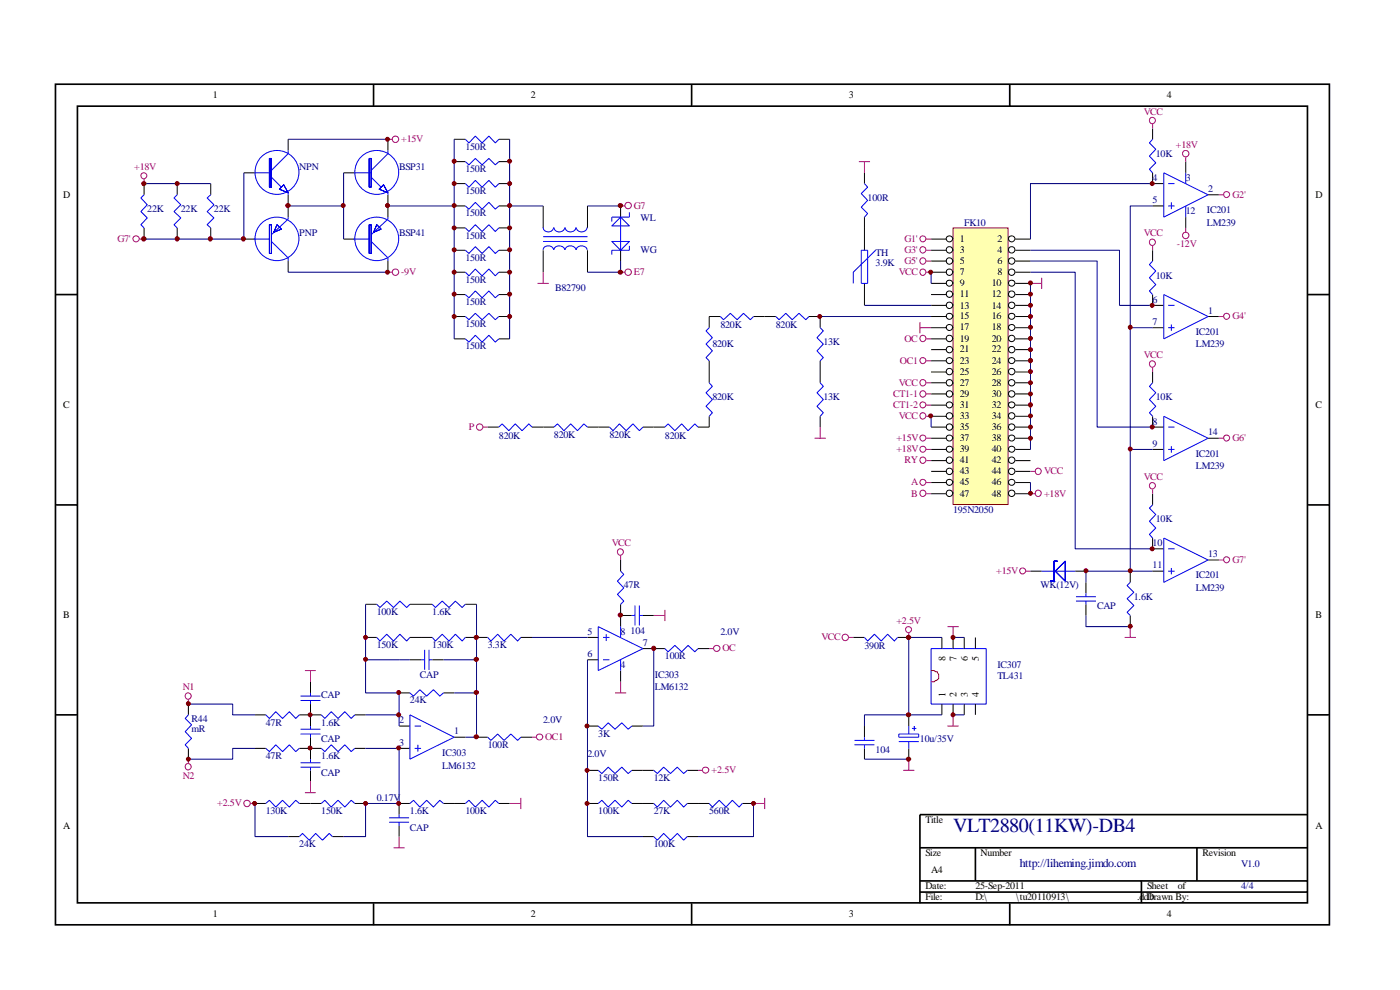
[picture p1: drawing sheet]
<svg xmlns="http://www.w3.org/2000/svg" width="297mm" height="210mm" viewBox="0 0 297 210" stroke-linecap="round" stroke-linejoin="round" font-family="sans-serif">
<g fill="none" stroke="#000" stroke-width=".35">
<path d="M11.8 17.9h270.2v178.3h-270.2zM79.2 17.9v4.6M146.7 17.9v4.6M214.2 17.9v4.6M16.4 22.5h261v169h-261zM11.8 62.5h4.6M277.5 62.5h4.6M11.8 107.1h4.6M277.5 107.1h4.6M11.8 151.6h4.6M277.5 151.6h4.6M195.2 179.8h82.3"/>
<path d="M206.9 179.8v7.1M253.9 179.8v7.1M277.5 172.8h-82.3v18.8M79.2 191.6v4.7M146.7 191.6v4.7M195.2 186.9h82.3M195.2 189.2h82.3M214.2 191.6v4.7M242.1 186.9v4.7"/>
</g>
<g fill="none" stroke="#000" stroke-width=".21">
<path d="M30.6 38.9v2.4M37.6 38.9v2.4M44.7 38.9v2.4M51.7 36.7h2.4M61.1 29.5v2.4M72.9 36.7h2.4M82.3 29.5v2.4M96.4 29.5h2.3M96.4 34.3h2.3M96.4 38.9h2.3M105.8 29.5h2.3M105.8 34.3h2.3"/>
<path d="M105.8 38.9h2.3M30.6 48.3v2.4M37.6 48.3v2.4M44.7 48.3v2.4M51.7 50.7h2.4M61.1 41.3v4.8M61.1 55.4v2.3M72.9 50.7h2.4M82.3 41.3v4.8M82.3 55.4v2.3M96.4 43.7h2.3M96.4 48.3h2.3"/>
<path d="M96.4 53.1h2.3M96.4 57.7h2.3M105.8 43.7h2.3M105.8 48.3h2.3M105.8 53.1h2.3M105.8 57.7h2.3M115.2 43.7v4.6M115.2 53.1v4.6M124.6 43.7v4.6M124.6 53.1v4.6M131.7 43.7v2.4M131.7 53.1v2.3"/>
<path d="M96.4 62.5h2.3M96.4 67.1h2.3M96.4 71.9h2.3M105.8 62.5h2.3M105.8 67.1h2.3M105.8 71.9h2.3"/>
</g>
<g fill="none" stroke="#00f" stroke-width=".21">
<path d="M54.1 36.7h3.5M57.6 37.6l2.1 2.1M61.1 31.9v.7l-3.5 3.6M75.3 36.7h3.4M78.7 37.6l2.2 2.1M82.3 31.9v.7l-3.6 3.6M98.7 29.5l.8 .8 1.3-1.4 1.5 1.4 1.4-1.4 1.4 1.4 .7-.8M98.7 34.3l.8 .7 1.3-1.4 1.5 1.4 1.4-1.4 1.4 1.4 .7-.7M98.7 38.9l.8 .8 1.3-1.4 1.5 1.4 1.4-1.4 1.4 1.4 .7-.8M30.6 41.3l-.7 .7 1.3 1.4-1.3 1.5 1.3 1.3-1.3 1.5 .7 .6M37.6 41.3l-.7 .7 1.5 1.4-1.5 1.5 1.5 1.3-1.5 1.5 .7 .6M44.7 41.3l-.8 .7 1.5 1.4-1.5 1.5 1.5 1.3-1.5 1.5 .8 .6"/>
<path d="M53.8 50.7h3.3M57.6 51.2l3.5 3.5v.7M61.1 46.1v.4l-3.5 3.3M61.1 40.9v.4M75 50.7h3.3M78.7 51.2l3.6 3.5v.7M82.3 46.1v.4l-3.6 3.3M82.3 40.9v.4M98.7 43.7l.8 .7 1.3-1.5 1.5 1.5 1.4-1.5 1.4 1.5 .7-.7M98.7 48.3l.8 .8 1.3-1.4 1.5 1.4 1.4-1.4 1.4 1.4 .7-.8M98.7 53.1l.8 .7 1.3-1.5 1.5 1.5 1.4-1.5 1.4 1.5 .7-.7M98.7 57.7l.8 .8 1.3-1.4 1.5 1.4 1.4-1.4 1.4 1.4 .7-.8"/>
<path d="M115.2 53a1.14 1.14 0 0 1 1.1-.8 1.14 1.14 0 0 1 1.1 .8M115.2 48.3a1.11 1.11 0 0 0 1.1 .9 1.11 1.11 0 0 0 1.1-.9M115.2 50.2h9.4M115.2 51.2h9.4M117.5 53a1.19 1.19 0 0 1 1.2-.8 1.19 1.19 0 0 1 1.1 .8M117.5 48.3a1.17 1.17 0 0 0 1.2 .9 1.17 1.17 0 0 0 1.1-.9M119.9 53a1.19 1.19 0 0 1 1.1-.8 1.19 1.19 0 0 1 1.2 .8M119.9 48.3a1.17 1.17 0 0 0 1.1 .9 1.17 1.17 0 0 0 1.2-.9M122.3 53a1.19 1.19 0 0 1 1.1-.8 1.19 1.19 0 0 1 1.1 .8M122.3 48.3a1.17 1.17 0 0 0 1.1 .9 1.17 1.17 0 0 0 1.1-.9M129.8 47.9l1.9-1.8 1.8 1.8zM129.8 51.2h3.7l-1.8 1.9z"/>
<path d="M131.7 46.1v7M133.5 45v1.1h-3.7v.9M133.5 52.2v.9h-3.7v.9M98.7 62.5l.8 .7 1.3-1.5 1.5 1.5 1.4-1.5 1.4 1.5 .7-.7M98.7 67.1l.8 .7 1.3-1.3 1.5 1.3 1.4-1.3 1.4 1.3 .7-.7M98.7 71.9l.8 .7 1.3-1.5 1.5 1.5 1.4-1.5 1.4 1.5 .7-.7"/>
<circle cx="58.7" cy="36.6" r="4.7"/>
<circle cx="79.9" cy="36.6" r="4.7"/>
<circle cx="58.8" cy="50.7" r="4.6"/>
<circle cx="79.9" cy="50.7" r="4.6"/>
</g>
<path d="M57.1 33.6v6.1h.5v-6.1zM57.1 33.6v6.1h.5v-6.1z" fill="#00f" stroke="#00f" stroke-width=".21"/>
<g fill="#00f" stroke="#00f" stroke-width=".21">
<path d="M60.2 39.2l-.9 .9 1.8 .8zM60.2 39.2l-.9 .9 1.8 .8z" fill-rule="evenodd"/>
<path d="M78.3 33.6v6.1h.4v-6.1zM78.3 33.6v6.1h.4v-6.1z" fill-rule="evenodd"/>
<path d="M81.4 39.2l-1 .9 1.9 .8zM81.4 39.2l-1 .9 1.9 .8z" fill-rule="evenodd"/>
<path d="M57.1 47.7v6.1h.5v-6.1zM57.1 47.7v6.1h.5v-6.1z" fill-rule="evenodd"/>
<path d="M58.8 47.7l.9 .9-1.6 .7zM58.8 47.7l.9 .9-1.6 .7z" fill-rule="evenodd"/>
<path d="M78.3 47.7v6.1h.4v-6.1zM78.3 47.7v6.1h.4v-6.1z" fill-rule="evenodd"/>
<path d="M79.9 47.7l1 .9-1.7 .7zM79.9 47.7l1 .9-1.7 .7z" fill-rule="evenodd"/>
</g>
<path d="M30.6 38.9h14.1M51.7 36.7v14h-21.1M61.1 29.5h21.2M72.9 36.7v14M96.4 29.5v42.4M108.1 29.5v42.4M61.1 43.7h11.8M61.1 57.7h21.2M82.3 43.7h14.1M108.1 43.7h7.1M124.6 43.7h7.1M131.7 55.4v2.3h-7.1" fill="none" stroke="#000080" stroke-width=".21"/>
<g fill="none" stroke="#a1006a" stroke-width=".21">
<path d="M30.6 38v.9M82.3 29.5h.9M29.6 50.7h1M82.3 57.7h.9M115.2 57.7v2.4M131.7 43.7h.9M131.7 57.7h.9M114 60.1h2.4"/>
<circle cx="30.5" cy="37.3" r=".64"/>
<circle cx="83.9" cy="29.5" r=".68"/>
<circle cx="28.9" cy="50.7" r=".66"/>
<circle cx="83.9" cy="57.7" r=".68"/>
<circle cx="133.3" cy="43.6" r=".68"/>
<circle cx="133.3" cy="57.7" r=".68"/>
</g>
<g fill="#800000" stroke="#800000" stroke-width=".21">
<circle cx="61.1" cy="43.6" r=".45"/>
<circle cx="82.2" cy="43.6" r=".42"/>
<circle cx="51.6" cy="50.7" r=".45"/>
<circle cx="108.1" cy="34.2" r=".42"/>
<circle cx="96.4" cy="34.2" r=".42"/>
<circle cx="108.1" cy="38.9" r=".42"/>
<circle cx="96.4" cy="38.9" r=".42"/>
<circle cx="108.1" cy="43.6" r=".42"/>
<circle cx="96.4" cy="43.6" r=".42"/>
<circle cx="108.1" cy="48.3" r=".42"/>
<circle cx="96.4" cy="48.3" r=".42"/>
<circle cx="108.1" cy="53" r=".42"/>
<circle cx="96.4" cy="53" r=".42"/>
<circle cx="108.1" cy="57.7" r=".42"/>
<circle cx="96.4" cy="57.7" r=".42"/>
<circle cx="108.1" cy="62.4" r=".42"/>
<circle cx="96.4" cy="62.4" r=".42"/>
<circle cx="108.1" cy="67.1" r=".42"/>
<circle cx="96.4" cy="67.1" r=".42"/>
<circle cx="72.8" cy="43.6" r=".42"/>
<circle cx="44.6" cy="50.7" r=".45"/>
<circle cx="37.6" cy="50.7" r=".45"/>
<circle cx="37.6" cy="38.9" r=".42"/>
<circle cx="30.5" cy="38.9" r=".45"/>
<circle cx="30.5" cy="50.7" r=".48"/>
<circle cx="131.6" cy="57.7" r=".45"/>
</g>
<path d="M202.3 48.4h11.5v58.5h-11.5z" fill="#ffffb0"/>
<path d="M202.2 48.3h11.7v58.7h-11.7z" fill="none" stroke="#800000" stroke-width=".21"/>
<g fill="none" stroke="#000" stroke-width=".21">
<path d="M183.4 36.7v2.2M244.5 36.7v2.2h2.4M244.5 27.3v2.2M251.5 34.3v2.4M183.4 46.1v7M197.5 50.7h3.2M197.5 53.1h3.2M197.5 55.4h3.2M197.5 57.7h3.2M215.4 50.7h3.2M215.4 53.1h3.2M215.4 55.4h3.2"/>
<path d="M215.4 57.7h3.2M244.5 43.7h2.4M244.5 53.1v2.3M251.5 46.1v2.2M256.3 41.3h2.3M150.5 76.5v4.7M152.8 67.1h-2.3v2.4M159.9 67.1h4.7M171.6 67.1h2.4v2.4M174 76.5v4.7M183.4 60.1v4.7M197.5 60.1h3.2"/>
<path d="M197.5 62.5h3.2M197.5 64.8h3.2M197.5 67.1h3.2M197.5 69.5h3.2M197.5 71.9h3.2M197.5 74.2h3.2M197.5 76.5h3.2M197.5 78.9h3.2M215.4 60.1h3.2M215.4 62.5h3.2M215.4 64.8h3.2M215.4 67.1h3.2"/>
<path d="M215.4 69.5h3.2M215.4 71.9h3.2M215.4 74.2h3.2M215.4 76.5h3.2M215.4 78.9h3.2M244.5 62.5v2.3h2.4M244.5 69.5h2.4M244.5 78.9v2.3M256.3 67.1h2.3M103.5 90.6h2.3M112.9 90.6h4.6M124.6 90.6h4.7"/>
<path d="M136.4 90.6h4.7M150.5 88.3v2.3h-2.4M174 88.3v2.3M197.5 81.2h3.2M197.5 83.6h3.2M197.5 85.9h3.2M197.5 88.3h3.2M197.5 90.6h3.2M197.5 93h3.2M197.5 95.3h3.2M197.5 97.7h3.2M197.5 100h3.2"/>
<path d="M215.4 81.2h3.2M215.4 83.6h3.2M215.4 85.9h3.2M215.4 88.3h3.2M215.4 90.6h3.2M215.4 93h3.2M215.4 95.3h3.2M215.4 97.7h3.2M215.4 100h3.2M244.5 88.3v2.3h2.4M244.5 95.3h2.4M256.3 93h2.3"/>
<path d="M131.7 118.8v2.4M197.5 102.4h3.2M197.5 104.7h3.2M215.4 102.4h3.2M215.4 104.7h3.2M244.5 104.7v2.4M244.5 114.1v2.3h2.4M256.3 118.8h2.3M77.6 135.2h2.3M77.6 128.2h2.3M87 135.2h4.7M87 140h2.3"/>
<path d="M87 128.2h4.7M91.7 140h2.4M98.7 135.2h4.8M98.7 128.2h2.4M110.5 135.2h2.4M124.6 135.2h2.3M124.6 140h2.3M131.7 128.2v4.7M131.7 130.6h2.3M136.4 137.6h4.7M136.4 130.6h2.3M148.1 137.6h2.4"/>
<path d="M181 135.2h2.4M190.4 135.2h2.4M199.8 135.2v2.4M202.2 135.2v2.4M204.6 135.2v2.4M206.9 135.2v2.4M218.6 121.2h2.4M228.1 121.2h2.3M230.4 123.5v2.3M230.4 128.2v2.4M239.8 121.2v2.3M239.8 130.6v2.3"/>
<path d="M244.5 121.2h2.4M40 149.4v2.2M40 158.7v2.3M54.1 158.7h2.3M54.1 151.6h2.3M63.5 158.7h4.7M63.5 151.6h4.7M65.9 144.6v2.4M65.9 149.4v4.6M65.9 156.4v4.6M75.3 158.7h2.3M75.3 151.6h2.3"/>
<path d="M84.7 154h2.3M84.7 158.7h2.3M84.7 147h2.3M94.1 147h2.3M96.4 156.4h2.3M101.1 156.4h2.4M110.5 156.4h2.4M124.6 154h2.3M131.7 142.2v2.4M134 154h2.4M183.4 154v2.4M183.4 158.7v2.3"/>
<path d="M192.8 151.6v2.4M192.8 158.7v2.3M199.8 149.4v2.2M202.2 149.4v2.2M204.6 149.4v2.2M206.9 149.4v2.2M54.1 170.4h2.3M61.1 177.5h2.4M63.5 170.4h4.7M65.9 163.4v2.4M70.5 177.5h2.4M75.3 170.4h2.3"/>
<path d="M84.7 175.2v2.3M87 170.4h-2.3v2.4M94.1 170.4h4.6M105.8 170.4h2.3M124.6 163.4h2.3M124.6 170.4h2.3M134 163.4h4.7M134 170.4h4.7M136.4 177.5h2.3M145.8 163.4h2.3M145.8 170.4h4.7M145.8 177.5h2.3"/>
<path d="M157.5 170.4h2.4"/>
<circle cx="201.4" cy="57.7" r=".68"/>
<circle cx="201.4" cy="55.4" r=".68"/>
<circle cx="201.4" cy="53" r=".68"/>
<circle cx="201.4" cy="50.7" r=".66"/>
<circle cx="214.6" cy="55.4" r=".68"/>
<circle cx="214.6" cy="57.7" r=".68"/>
<circle cx="214.6" cy="53" r=".68"/>
<circle cx="214.6" cy="50.7" r=".66"/>
<circle cx="201.4" cy="62.4" r=".68"/>
<circle cx="201.4" cy="78.8" r=".68"/>
<circle cx="201.4" cy="64.8" r=".68"/>
<circle cx="201.4" cy="71.8" r=".68"/>
<circle cx="201.4" cy="74.2" r=".68"/>
<circle cx="201.4" cy="69.5" r=".66"/>
<circle cx="201.4" cy="67.1" r=".66"/>
<circle cx="201.4" cy="60.1" r=".66"/>
<circle cx="201.4" cy="76.5" r=".66"/>
<circle cx="214.6" cy="78.8" r=".68"/>
<circle cx="214.6" cy="62.4" r=".68"/>
<circle cx="214.6" cy="64.8" r=".68"/>
<circle cx="214.6" cy="71.8" r=".68"/>
<circle cx="214.6" cy="74.2" r=".68"/>
<circle cx="214.6" cy="67.1" r=".66"/>
<circle cx="214.6" cy="69.5" r=".66"/>
<circle cx="214.6" cy="60.1" r=".66"/>
<circle cx="214.6" cy="76.5" r=".66"/>
<circle cx="201.4" cy="100" r=".68"/>
<circle cx="201.4" cy="81.2" r=".68"/>
<circle cx="201.4" cy="83.6" r=".68"/>
<circle cx="201.4" cy="88.2" r=".68"/>
<circle cx="201.4" cy="90.6" r=".68"/>
<circle cx="201.4" cy="97.6" r=".68"/>
<circle cx="201.4" cy="85.9" r=".66"/>
<circle cx="201.4" cy="95.3" r=".66"/>
<circle cx="201.4" cy="92.9" r=".66"/>
<circle cx="214.6" cy="100" r=".68"/>
<circle cx="214.6" cy="83.6" r=".68"/>
<circle cx="214.6" cy="81.2" r=".68"/>
<circle cx="214.6" cy="88.2" r=".68"/>
<circle cx="214.6" cy="90.6" r=".68"/>
<circle cx="214.6" cy="97.6" r=".68"/>
<circle cx="214.6" cy="85.9" r=".66"/>
<circle cx="214.6" cy="95.3" r=".66"/>
<circle cx="214.6" cy="92.9" r=".66"/>
<circle cx="201.4" cy="104.6" r=".68"/>
<circle cx="201.4" cy="102.3" r=".66"/>
<circle cx="214.6" cy="104.6" r=".68"/>
<circle cx="214.6" cy="102.3" r=".66"/>
</g>
<g fill="none" stroke="#00f" stroke-width=".21">
<path d="M183.4 38.9l.7 .8-1.4 1.4 1.4 1.4-1.4 1.4 1.4 1.4-.7 .8M244.5 29.5l-.7 .8 1.4 1.4-1.4 1.4 1.4 1.4-1.4 1.4 .7 .8M246.9 36.7l9.4 4.6-9.4 4.8zM247.8 38.9h1.4M251.5 36.7v2.2M182.7 53.1h1.4v7h-1.4zM185.8 53.1l-4.8 4.6v2.4M244.5 55.4l-.7 .7 1.4 1.4-1.4 1.4 1.4 1.5-1.4 1.3 .7 .8M247.8 43.7h1.4M248.5 42.9v1.5M251.5 43.7v2.4M150.5 69.5l-.7 .7 1.3 1.4-1.3 1.4 1.3 1.4-1.3 1.5 .7 .6"/>
<path d="M152.8 67.1l.7 .7 1.4-1.3 1.5 1.3 1.3-1.3 1.5 1.3 .7-.7M164.6 67.1l.7 .7 1.4-1.3 1.4 1.3 1.4-1.3 1.4 1.3 .7-.7M174 69.5l.7 .7-1.4 1.4 1.4 1.4-1.4 1.4 1.4 1.5-.7 .6M246.9 62.5l9.4 4.6-9.4 4.8zM247.8 64.8h1.4M247.8 69.5h1.4M248.5 68.8v1.4M105.8 90.6l.7-.7 1.4 1.5 1.4-1.5 1.4 1.5 1.5-1.5 .7 .7M117.5 90.6l.8-.7 1.3 1.5 1.5-1.5 1.4 1.5 1.4-1.5 .7 .7M129.3 90.6l.7 .8 1.4-1.5 1.4 1.5 1.5-1.5 1.3 1.5 .8-.8M141.1 90.6l.6-.7 1.5 1.5 1.4-1.5 1.4 1.5 1.4-1.5 .7 .7M150.5 81.2l.6 .8-1.3 1.3 1.3 1.5-1.3 1.4 1.3 1.3-.6 .8"/>
<path d="M174 81.2l.7 .8-1.4 1.3 1.4 1.5-1.4 1.4 1.4 1.3-.7 .8M244.5 81.2l-.7 .8 1.4 1.3-1.4 1.5 1.4 1.4-1.4 1.3 .7 .8M246.9 88.3l9.4 4.7-9.4 4.7zM247.8 90.6h1.4M247.8 95.3h1.4M248.5 94.7v1.3M244.5 107.1l-.7 .7 1.4 1.3-1.4 1.5 1.4 1.4-1.4 1.4 .7 .7M246.9 114.1l9.4 4.7-9.4 4.7zM247.8 116.4h1.4M79.9 135.2l.7 .8 1.4-1.5 1.5 1.5 1.3-1.5 1.5 1.5 .7-.8M79.9 128.2l.7 .7 1.4-1.4 1.5 1.4 1.3-1.4 1.5 1.4 .7-.7M89.3 140h.8"/>
<path d="M90.1 137.8v4.3M91 140h.7M91 137.8v4.3M91.7 135.2l.7 .8 1.4-1.5 1.4 1.5 1.4-1.5 1.4 1.5 .7-.8M91.7 128.2l.7 .7 1.4-1.4 1.4 1.4 1.4-1.4 1.4 1.4 .7-.7M103.5 135.2l.6 .8 1.5-1.5 1.3 1.5 1.5-1.5 1.4 1.5 .7-.8M126.9 132.9l9.5 4.7-9.5 4.6zM127.9 140h1.4M127.9 135.2h1.4M128.6 134.5v1.5M131.7 121.2l.6 .6-1.3 1.5 1.3 1.4-1.3 1.4 1.3 1.4-.6 .7M131.7 132.9v2.3"/>
<path d="M131.7 140v2.2M134 130.6h.7M134.7 128.4v4.3M135.6 130.6h.8M135.6 128.4v4.3M141.1 137.6l.6 .7 1.5-1.4 1.4 1.4 1.4-1.4 1.4 1.4 .7-.7M183.4 135.2l.7 .8 1.4-1.5 1.4 1.5 1.4-1.5 1.4 1.5 .7-.8M197.5 137.6h11.7v11.8h-11.7zM221 121.2h7.1M228.3 126.6h4.2M228.3 127.5h4.2M230.4 125.8v.8"/>
<path d="M230.4 127.5v.7M239.8 123.5l-.7 .7 1.4 1.4-1.4 1.4 1.4 1.4-1.4 1.5 .7 .7M247.8 121.2h1.4M248.5 120.5v1.3M40 151.6l-.7 .8 1.3 1.4-1.3 1.4 1.3 1.4-1.3 1.4 .7 .7M56.4 151.6l.7 .8 1.4-1.4 1.4 1.4 1.5-1.4 1.3 1.4 .8-.8M56.4 158.7l.7 .7 1.4-1.4 1.4 1.4 1.5-1.4 1.3 1.4 .8-.7M63.8 155.7h4.2M63.8 154.7h4.2M63.8 147.7h4.2M63.8 148.6h4.2M65.9 147v.7"/>
<path d="M65.9 148.6v.8M65.9 154v.7M65.9 155.7v.7M68.2 151.6l.7 .8 1.4-1.4 1.4 1.4 1.5-1.4 1.3 1.4 .8-.8M68.2 158.7l.7 .7 1.4-1.4 1.4 1.4 1.5-1.4 1.3 1.4 .8-.7M87 147l.7 .7 1.4-1.4 1.4 1.4 1.4-1.4 1.4 1.4 .8-.7M87 151.6l9.4 4.8-9.4 4.6zM88 154h1.3M88 158.7h1.3M88.6 158v1.4M103.5 156.4l.6 .7 1.5-1.4 1.3 1.4 1.5-1.4 1.4 1.4 .7-.7M126.9 154l.8 .7 1.3-1.4 1.5 1.4 1.4-1.4 1.4 1.4 .7-.7"/>
<path d="M181.3 157.1h4.2M181.3 158h4.2M183.4 156.4v.7M183.4 158v.7M190.7 155.7h4.2v.7h-4.2zM190.7 157.3h4.2M192.8 154v1.7M192.8 157.3v1.4M193.5 154.5h.9M194 154v.9M56.4 170.4l.7-.6 1.4 1.4 1.4-1.4 1.5 1.4 1.3-1.4 .8 .6M63.5 177.5l.7-.7 1.4 1.4 1.4-1.4 1.4 1.4 1.4-1.4 .7 .7"/>
<path d="M63.8 161.8h4.2M63.8 162.7h4.2M65.9 161v.8M65.9 162.7v.7M68.2 170.4l.7-.6 1.4 1.4 1.4-1.4 1.5 1.4 1.3-1.4 .8 .6M82.5 173.5h4.3M82.5 174.4h4.3M84.7 172.8v.7M84.7 174.4v.8M87 170.4l.7-.6 1.4 1.4 1.4-1.4 1.4 1.4 1.4-1.4 .8 .6M98.7 170.4l.8-.6 1.3 1.4 1.5-1.4 1.4 1.4 1.4-1.4 .7 .6M126.9 163.4l.8 .7 1.3-1.4 1.5 1.4 1.4-1.4 1.4 1.4 .7-.7"/>
<path d="M126.9 170.4l.8-.6 1.3 1.4 1.5-1.4 1.4 1.4 1.4-1.4 .7 .6M138.7 163.4l.7 .7 1.4-1.4 1.4 1.4 1.5-1.4 1.3 1.4 .8-.7M138.7 170.4l.7 .8 1.4-1.4 1.4 1.4 1.5-1.4 1.3 1.4 .8-.8M138.7 177.5l.7 .7 1.4-1.4 1.4 1.4 1.5-1.4 1.3 1.4 .8-.7M150.5 170.4l.6 .8 1.5-1.4 1.4 1.4 1.4-1.4 1.4 1.4 .7-.8"/>
</g>
<g fill="none" stroke="#a1006a" stroke-width=".21">
<path d="M182.2 34.3h2.4M183.4 34.3v2.4M244.5 26.3v1M251.5 33.4v.9M196.5 57.7h1M196.5 50.7h1M196.5 53.1h1M196.5 55.4h1M221 58.9v2.4M244.5 52.2v.9M251.5 48.3v1M258.6 41.3h1"/>
<path d="M195.2 68.3v2.4M195.2 69.5h2.3M196.5 71.9h1M196.5 76.5h1M218.6 60.1h2.4M244.5 78v.9M258.6 67.1h1M102.5 90.6h1M172.8 93h2.4M174 90.6v2.4M196.5 93h1M196.5 81.2h1"/>
<path d="M196.5 83.6h1M196.5 85.9h1M196.5 97.7h1M196.5 95.3h1M196.5 88.3h1M218.6 100h1M258.6 93h1M131.7 117.9v.9M196.5 102.4h1M196.5 104.7h1M218.6 104.7h1M244.5 103.8v.9"/>
<path d="M258.6 118.8h1M138.7 130.6h2.4M141.1 129.4v2.3M150.5 137.6h.9M180.1 135.2h.9M192.8 134.3v.9M201 132.9h2.4M202.2 132.9v2.3M217.7 121.2h.9M238.6 135.2h2.4M239.8 132.9v2.3M40 148.4v1"/>
<path d="M64.7 142.2h2.3M65.9 142.2v2.4M112.9 156.4h.9M130.5 147h2.3M131.7 144.6v2.4M201 154h2.4M202.2 151.6v2.4M40 161v1M53.2 170.4h.9M64.7 168.1h2.3M65.9 165.8v2.3M83.5 179.8h2.4"/>
<path d="M84.7 177.5v2.3M108.1 170.4h2.4M110.5 169.2v2.4M148.1 163.4h.9M159.9 170.4h2.3M162.2 169.2v2.4M191.6 163.4h2.4M192.8 161v2.4"/>
<circle cx="244.5" cy="25.5" r=".66"/>
<circle cx="251.5" cy="32.6" r=".68"/>
<circle cx="195.8" cy="55.3" r=".66"/>
<circle cx="195.8" cy="57.7" r=".66"/>
<circle cx="195.8" cy="53" r=".66"/>
<circle cx="195.8" cy="50.7" r=".64"/>
<circle cx="244.5" cy="51.4" r=".66"/>
<circle cx="251.5" cy="49.9" r=".68"/>
<circle cx="260.2" cy="41.3" r=".64"/>
<circle cx="195.8" cy="71.8" r=".66"/>
<circle cx="195.8" cy="76.5" r=".64"/>
<circle cx="244.5" cy="77.2" r=".66"/>
<circle cx="260.2" cy="67.1" r=".64"/>
<circle cx="101.8" cy="90.6" r=".68"/>
<circle cx="195.8" cy="81.2" r=".66"/>
<circle cx="195.8" cy="83.5" r=".66"/>
<circle cx="195.8" cy="88.2" r=".66"/>
<circle cx="195.8" cy="97.6" r=".66"/>
<circle cx="195.8" cy="85.9" r=".64"/>
<circle cx="195.8" cy="95.3" r=".64"/>
<circle cx="195.8" cy="92.9" r=".64"/>
<circle cx="220.2" cy="100" r=".66"/>
<circle cx="260.2" cy="92.9" r=".64"/>
<circle cx="131.6" cy="117.1" r=".66"/>
<circle cx="195.8" cy="104.6" r=".66"/>
<circle cx="195.8" cy="102.3" r=".64"/>
<circle cx="220.2" cy="104.6" r=".66"/>
<circle cx="244.5" cy="103" r=".66"/>
<circle cx="260.2" cy="118.7" r=".64"/>
<circle cx="152.1" cy="137.5" r=".66"/>
<circle cx="179.3" cy="135.2" r=".68"/>
<circle cx="192.7" cy="133.5" r=".64"/>
<circle cx="217" cy="121.1" r=".64"/>
<circle cx="39.9" cy="147.6" r=".66"/>
<circle cx="114.5" cy="156.3" r=".66"/>
<circle cx="39.9" cy="162.6" r=".66"/>
<circle cx="52.4" cy="170.4" r=".68"/>
<circle cx="149.7" cy="163.4" r=".66"/>
</g>
<g fill="none" stroke="#000080" stroke-width=".21">
<path d="M244.5 38.9h-25.9v11.8M197.5 57.7v2.4M218.6 53.1h18.9v11.7h7M218.6 55.4h14.1v35.2h11.8M218.6 57.7h9.5v58.7h16.4M244.5 43.7h-4.7v77.5h4.7M174 67.1h23.5M183.4 64.8h14.1M218.6 60.1v35.2M239.8 69.5h4.7M197.5 88.3v2.3M239.8 95.3h4.7"/>
<path d="M218.6 102.4v2.3M77.6 128.2v18.8h7.1v7M77.6 140h9.4M94.1 140h7M101.1 128.2v28.2h-2.4M112.9 135.2h11.7M124.6 140v37.5h11.8M138.7 137.6v16.4h-2.3M199.8 135.2h-7v16.4h7M202.2 135.2h2.4M230.4 130.6v2.3h9.4M239.8 121.2h-9.4v2.3"/>
<path d="M40 149.4h9.4v2.2h4.7M54.1 158.7h-4.7v2.3h-9.4M77.6 158.7h7.1v11.7h-7.1v7.1h-4.7M77.6 151.6h7.1M96.4 147h4.7M192.8 151.6h-9.4v2.4M202.2 151.6h2.4M54.1 170.4v7.1h7M159.9 170.4v7.1h-11.8M183.4 161h9.4"/>
</g>
<circle cx="197.4" cy="57.7" r=".42" fill="#800000" stroke="#800000" stroke-width=".21"/>
<g fill="#800000" stroke="#800000" stroke-width=".21">
<circle cx="218.6" cy="104.6" r=".42"/>
<circle cx="218.6" cy="60" r=".42"/>
<circle cx="218.6" cy="90.6" r=".42"/>
<circle cx="218.6" cy="62.4" r=".42"/>
<circle cx="218.6" cy="64.8" r=".42"/>
<circle cx="218.6" cy="67.1" r=".42"/>
<circle cx="218.6" cy="69.4" r=".42"/>
<circle cx="218.6" cy="71.8" r=".42"/>
<circle cx="218.6" cy="74.2" r=".42"/>
<circle cx="218.6" cy="76.5" r=".45"/>
<circle cx="218.6" cy="78.8" r=".42"/>
<circle cx="218.6" cy="81.2" r=".42"/>
<circle cx="218.6" cy="83.6" r=".42"/>
<circle cx="218.6" cy="85.9" r=".45"/>
<circle cx="218.6" cy="88.2" r=".42"/>
<circle cx="218.6" cy="93" r=".42"/>
<circle cx="197.4" cy="88.2" r=".42"/>
<circle cx="244.4" cy="64.8" r=".42"/>
<circle cx="244.4" cy="90.6" r=".42"/>
<circle cx="244.4" cy="116.4" r=".42"/>
<circle cx="239.8" cy="69.4" r=".42"/>
<circle cx="239.8" cy="95.2" r=".42"/>
<circle cx="239.8" cy="121.1" r=".42"/>
<circle cx="230.4" cy="121.1" r=".42"/>
<circle cx="239.8" cy="132.8" r=".42"/>
<circle cx="244.4" cy="38.9" r=".42"/>
<circle cx="84.6" cy="146.9" r=".42"/>
<circle cx="77.6" cy="135.2" r=".42"/>
<circle cx="101.1" cy="135.2" r=".45"/>
<circle cx="65.8" cy="151.6" r=".42"/>
<circle cx="65.8" cy="158.7" r=".42"/>
<circle cx="101.1" cy="156.3" r=".45"/>
<circle cx="124.5" cy="154" r=".42"/>
<circle cx="124.5" cy="163.4" r=".42"/>
<circle cx="124.5" cy="170.4" r=".42"/>
<circle cx="77.6" cy="170.4" r=".42"/>
<circle cx="54" cy="170.4" r=".42"/>
<circle cx="84.6" cy="170.4" r=".42"/>
<circle cx="159.9" cy="170.4" r=".42"/>
<circle cx="84.6" cy="151.6" r=".42"/>
<circle cx="101.1" cy="146.9" r=".45"/>
<circle cx="101.1" cy="139.9" r=".45"/>
<circle cx="77.6" cy="139.9" r=".42"/>
<circle cx="202.2" cy="151.6" r=".42"/>
<circle cx="202.2" cy="135.2" r=".42"/>
<circle cx="192.8" cy="135.2" r=".45"/>
<circle cx="192.8" cy="151.6" r=".45"/>
<circle cx="192.8" cy="161" r=".45"/>
<circle cx="173.9" cy="67.1" r=".42"/>
<circle cx="131.6" cy="43.6" r=".45"/>
<circle cx="40" cy="161" r=".42"/>
<circle cx="40" cy="149.3" r=".42"/>
<circle cx="84.6" cy="158.7" r=".42"/>
<circle cx="138.7" cy="137.5" r=".45"/>
<circle cx="131.6" cy="130.5" r=".45"/>
<circle cx="82.2" cy="29.5" r=".42"/>
<circle cx="82.2" cy="57.7" r=".42"/>
</g>
<g fill="#00f" stroke="#00f" stroke-width=".21">
<path d="M223.6 119h.7h-.7v4.3h-.8h.8zM223.6 119h.7h-.7v4.3h-.8h.8z" fill-rule="evenodd"/>
<path d="M223.9 121.2l2.1-2.2v4.3zM223.9 121.2l2.1-2.2v4.3z" fill-rule="evenodd"/>
</g>
<path d="M197.5 142.2h.7l.3 .3h.4v.2a.96 .96 0 0 1-.4 1.7l-.3 .2h-.7" fill="none" stroke="#f00" stroke-width=".21"/>
<text font-size="4.2" fill="#000080" x="202.2" y="176.4">VLT2880(11KW)-DB4</text>
<text font-size="2.5" fill="#000080" x="216.3" y="183.9">http://liheming.jimdo.com</text>
<g font-size="2.1">
<text x="45.1" y="20.8">1</text>
<text x="112.6" y="20.8">2</text>
<text x="180.1" y="20.8">3</text>
<text x="247.6" y="20.8">4</text>
<text x="13.4" y="41.9">D</text>
<text x="279.1" y="41.9">D</text>
<text x="203.6" y="51.3">1</text>
<text x="203.6" y="53.7">3</text>
<text x="211.6" y="51.3">2</text>
<text x="211.6" y="53.7">4</text>
<text x="203.6" y="56">5</text>
<text x="203.6" y="58.3">7</text>
<text x="211.6" y="56">6</text>
<text x="211.6" y="58.3">8</text>
<text x="203.6" y="60.7">9</text>
<text x="203.6" y="63.1">11</text>
<text x="203.6" y="65.4">13</text>
<text x="210.4" y="60.7">10</text>
<text x="210.4" y="63.1">12</text>
<text x="210.4" y="65.4">14</text>
<text x="203.6" y="67.7">15</text>
<text x="203.6" y="70.1">17</text>
<text x="210.4" y="67.7">16</text>
<text x="210.4" y="70.1">18</text>
<text x="203.6" y="72.5">19</text>
<text x="203.6" y="74.8">21</text>
<text x="203.6" y="77.1">23</text>
<text x="210.4" y="72.5">20</text>
<text x="210.4" y="74.8">22</text>
<text x="210.4" y="77.1">24</text>
<text x="203.6" y="79.5">25</text>
<text x="203.6" y="81.9">27</text>
<text x="210.4" y="79.5">26</text>
<text x="210.4" y="81.9">28</text>
<text x="13.4" y="86.5">C</text>
<text x="203.6" y="84.2">29</text>
<text x="203.6" y="86.5">31</text>
<text x="203.6" y="88.9">33</text>
<text x="210.4" y="84.2">30</text>
<text x="210.4" y="86.5">32</text>
<text x="210.4" y="88.9">34</text>
<text x="279.1" y="86.5">C</text>
<text x="203.6" y="91.3">35</text>
<text x="203.6" y="93.6">37</text>
<text x="203.6" y="95.9">39</text>
<text x="210.4" y="91.3">36</text>
<text x="210.4" y="93.6">38</text>
<text x="210.4" y="95.9">40</text>
<text x="203.6" y="98.3">41</text>
<text x="203.6" y="100.6">43</text>
<text x="210.4" y="98.3">42</text>
<text x="210.4" y="100.6">44</text>
<text x="203.6" y="103">45</text>
<text x="203.6" y="105.3">47</text>
<text x="210.4" y="103">46</text>
<text x="210.4" y="105.3">48</text>
<text x="13.4" y="131.1">B</text>
<text x="279.1" y="131.1">B</text>
<text x="200.6" y="140.2" transform="rotate(-90 200.6 140.2)">8</text>
<text x="202.9" y="140.2" transform="rotate(-90 202.9 140.2)">7</text>
<text x="205.3" y="140.2" transform="rotate(-90 205.3 140.2)">6</text>
<text x="207.7" y="140.2" transform="rotate(-90 207.7 140.2)">5</text>
<text x="200.6" y="147.9" transform="rotate(-90 200.6 147.9)">1</text>
<text x="202.9" y="147.9" transform="rotate(-90 202.9 147.9)">2</text>
<text x="205.3" y="147.9" transform="rotate(-90 205.3 147.9)">3</text>
<text x="207.7" y="147.9" transform="rotate(-90 207.7 147.9)">4</text>
<text x="13.4" y="175.8">A</text>
<text x="196.3" y="174.6">Title</text>
<text x="279.1" y="175.8">A</text>
<text x="196.3" y="181.6">Size</text>
<text x="197.5" y="185.2">A4</text>
<text x="208" y="181.6">Number</text>
<text x="255.1" y="181.6">Revision</text>
<text x="196.3" y="188.6">Date:</text>
<text x="196.3" y="191">File:</text>
<text x="206.9" y="188.6">25-Sep-2011</text>
<text x="206.9" y="191">D:\</text>
<text x="215.6" y="191">\tu20110913\</text>
<text x="241.2" y="191">.ddDrawn By:</text>
<text x="243.3" y="188.6">Sheet</text>
<text x="243.8" y="191">b</text>
<text x="249.9" y="188.6">of</text>
<text x="45.1" y="194.6">1</text>
<text x="112.6" y="194.6">2</text>
<text x="180.1" y="194.6">3</text>
<text x="247.6" y="194.6">4</text>
</g>
<g font-size="2.1" fill="#a1006a">
<text x="242.7" y="24.3">VCC</text>
<text x="85.1" y="30.2">+15V</text>
<text x="249.4" y="31.3">+18V</text>
<text x="28.4" y="36.1">+18V</text>
<text x="261.5" y="41.9">G2'</text>
<text x="134.5" y="44.3">G7</text>
<text x="24.9" y="51.3">G7'</text>
<text x="191.9" y="51.3">G1'</text>
<text x="191.9" y="53.7">G3'</text>
<text x="242.7" y="50.1">VCC</text>
<text x="249.7" y="52.5">-12V</text>
<text x="85.1" y="58.3">-9V</text>
<text x="134.5" y="58.3">E7</text>
<text x="190.7" y="58.3">VCC</text>
<text x="191.9" y="56">G5'</text>
<text x="261.5" y="67.7">G4'</text>
<text x="190.9" y="77.1">OC1</text>
<text x="191.9" y="72.5">OC</text>
<text x="242.7" y="75.9">VCC</text>
<text x="190.7" y="81.9">VCC</text>
<text x="189.5" y="84.2">CT1-1</text>
<text x="189.5" y="86.5">CT1-2</text>
<text x="190.7" y="88.9">VCC</text>
<text x="99.5" y="91.3">P</text>
<text x="190.2" y="95.9">+18V</text>
<text x="190.2" y="93.6">+15V</text>
<text x="261.5" y="93.6">G6'</text>
<text x="191.9" y="98.3">RY</text>
<text x="221.5" y="100.6">VCC</text>
<text x="242.7" y="101.8">VCC</text>
<text x="193.3" y="103">A</text>
<text x="193.3" y="105.3">B</text>
<text x="221.5" y="105.3">+18V</text>
<text x="129.8" y="115.9">VCC</text>
<text x="261.5" y="119.4">G7'</text>
<text x="211.3" y="121.8">+15V</text>
<text x="174.2" y="135.8">VCC</text>
<text x="190.2" y="132.3">+2.5V</text>
<text x="153.2" y="138.2">OC</text>
<text x="38.8" y="146.4">N1</text>
<text x="115.7" y="157">OC1</text>
<text x="38.8" y="165.2">N2</text>
<text x="151" y="164">+2.5V</text>
<text x="46.1" y="171">+2.5V</text>
</g>
<g font-size="2.1" fill="#000080">
<text x="98.7" y="31.8">150R</text>
<text x="245.2" y="33.3">10K</text>
<text x="63.5" y="36.1">NPN</text>
<text x="84.7" y="36.1">BSP31</text>
<text x="98.7" y="36.5">150R</text>
<text x="98.7" y="41.2">150R</text>
<text x="244.5" y="38.4">4</text>
<text x="251.5" y="38.4">3</text>
<text x="256.3" y="40.7">2</text>
<text x="31.2" y="45">22K</text>
<text x="38.4" y="45">22K</text>
<text x="45.4" y="45">22K</text>
<text x="98.7" y="45.9">150R</text>
<text x="135.9" y="46.8">WL</text>
<text x="184.1" y="42.7">100R</text>
<text x="204.6" y="47.8">FK10</text>
<text x="244.5" y="43.1">5</text>
<text x="251.5" y="45.5">12</text>
<text x="256" y="45.2">IC201</text>
<text x="256" y="47.8">LM239</text>
<text x="63.5" y="50.1">PNP</text>
<text x="84.7" y="50.1">BSP41</text>
<text x="98.7" y="50.6">150R</text>
<text x="135.9" y="53.7">WG</text>
<text x="98.7" y="55.3">150R</text>
<text x="185.8" y="54.4">TH</text>
<text x="185.8" y="56.5">3.9K</text>
<text x="245.2" y="59.1">10K</text>
<text x="98.7" y="60">150R</text>
<text x="98.7" y="64.7">150R</text>
<text x="117.8" y="61.6">B82790</text>
<text x="244.5" y="64.3">6</text>
<text x="98.7" y="69.4">150R</text>
<text x="152.8" y="69.6">820K</text>
<text x="164.6" y="69.6">820K</text>
<text x="244.5" y="68.9">7</text>
<text x="253.7" y="71">IC201</text>
<text x="256.3" y="66.5">1</text>
<text x="98.7" y="74.1">150R</text>
<text x="151.1" y="73.7">820K</text>
<text x="174.7" y="73.2">13K</text>
<text x="253.7" y="73.7">LM239</text>
<text x="151.1" y="84.9">820K</text>
<text x="174.7" y="84.9">13K</text>
<text x="245.2" y="84.9">10K</text>
<text x="105.8" y="93.1">820K</text>
<text x="117.5" y="92.9">820K</text>
<text x="129.3" y="92.9">820K</text>
<text x="141.1" y="93.1">820K</text>
<text x="244.5" y="90.1">8</text>
<text x="244.5" y="94.7">9</text>
<text x="256.3" y="92.4">14</text>
<text x="253.7" y="96.9">IC201</text>
<text x="253.7" y="99.5">LM239</text>
<text x="202.2" y="108.9">195N2050</text>
<text x="245.2" y="110.7">10K</text>
<text x="244.5" y="115.9">10</text>
<text x="256.3" y="118.2">13</text>
<text x="132.3" y="124.8">47R</text>
<text x="220.7" y="124.8">WK(12V)</text>
<text x="244.5" y="120.6">11</text>
<text x="253.7" y="122.7">IC201</text>
<text x="253.7" y="125.3">LM239</text>
<text x="79.9" y="130.5">100K</text>
<text x="91.7" y="130.5">1.6K</text>
<text x="232.7" y="129.3">CAP</text>
<text x="240.5" y="127.2">1.6K</text>
<text x="79.9" y="137.5">150K</text>
<text x="91.7" y="137.5">130K</text>
<text x="103.5" y="137.5">3.3K</text>
<text x="124.6" y="134.7">5</text>
<text x="131.7" y="134.7">8</text>
<text x="133.8" y="134.5">104</text>
<text x="136.4" y="137">7</text>
<text x="152.8" y="134.7">2.0V</text>
<text x="183.4" y="137.8">390R</text>
<text x="89.1" y="143.8">CAP</text>
<text x="124.6" y="139.4">6</text>
<text x="131.7" y="141.7">4</text>
<text x="138.9" y="143.8">IC303</text>
<text x="141.1" y="139.9">100R</text>
<text x="211.6" y="141.7">IC307</text>
<text x="68.2" y="148.1">CAP</text>
<text x="87" y="149.2">24K</text>
<text x="138.9" y="146.4">LM6132</text>
<text x="211.6" y="144">TL431</text>
<text x="40.6" y="153.2">R44</text>
<text x="40.6" y="155.4">mR</text>
<text x="56.4" y="153.9">47R</text>
<text x="68.2" y="153.9">1.6K</text>
<text x="84.7" y="153.4">2</text>
<text x="96.4" y="155.8">1</text>
<text x="115.2" y="153.4">2.0V</text>
<text x="56.4" y="161">47R</text>
<text x="68.2" y="161">1.6K</text>
<text x="68.2" y="157.5">CAP</text>
<text x="84.7" y="158.2">3</text>
<text x="93.8" y="160.3">IC303</text>
<text x="103.5" y="158.6">100R</text>
<text x="124.6" y="160.5">2.0V</text>
<text x="126.9" y="156.3">3K</text>
<text x="185.8" y="159.8">104</text>
<text x="195.2" y="157.5">10u/35V</text>
<text x="68.2" y="164.5">CAP</text>
<text x="93.8" y="163.1">LM6132</text>
<text x="126.9" y="165.7">150R</text>
<text x="138.7" y="165.7">12K</text>
<text x="56.4" y="172.7">130K</text>
<text x="68.2" y="172.7">150K</text>
<text x="79.9" y="169.9">0.17V</text>
<text x="87" y="172.7">1.6K</text>
<text x="98.7" y="172.7">100K</text>
<text x="126.9" y="172.7">100K</text>
<text x="138.7" y="172.7">27K</text>
<text x="150.5" y="172.7">560R</text>
<text x="63.5" y="179.7">24K</text>
<text x="87" y="176.2">CAP</text>
<text x="138.7" y="179.7">100K</text>
<text x="263.3" y="184">V1.0</text>
<text x="263.3" y="188.6">4/4</text>
</g>
</svg>
